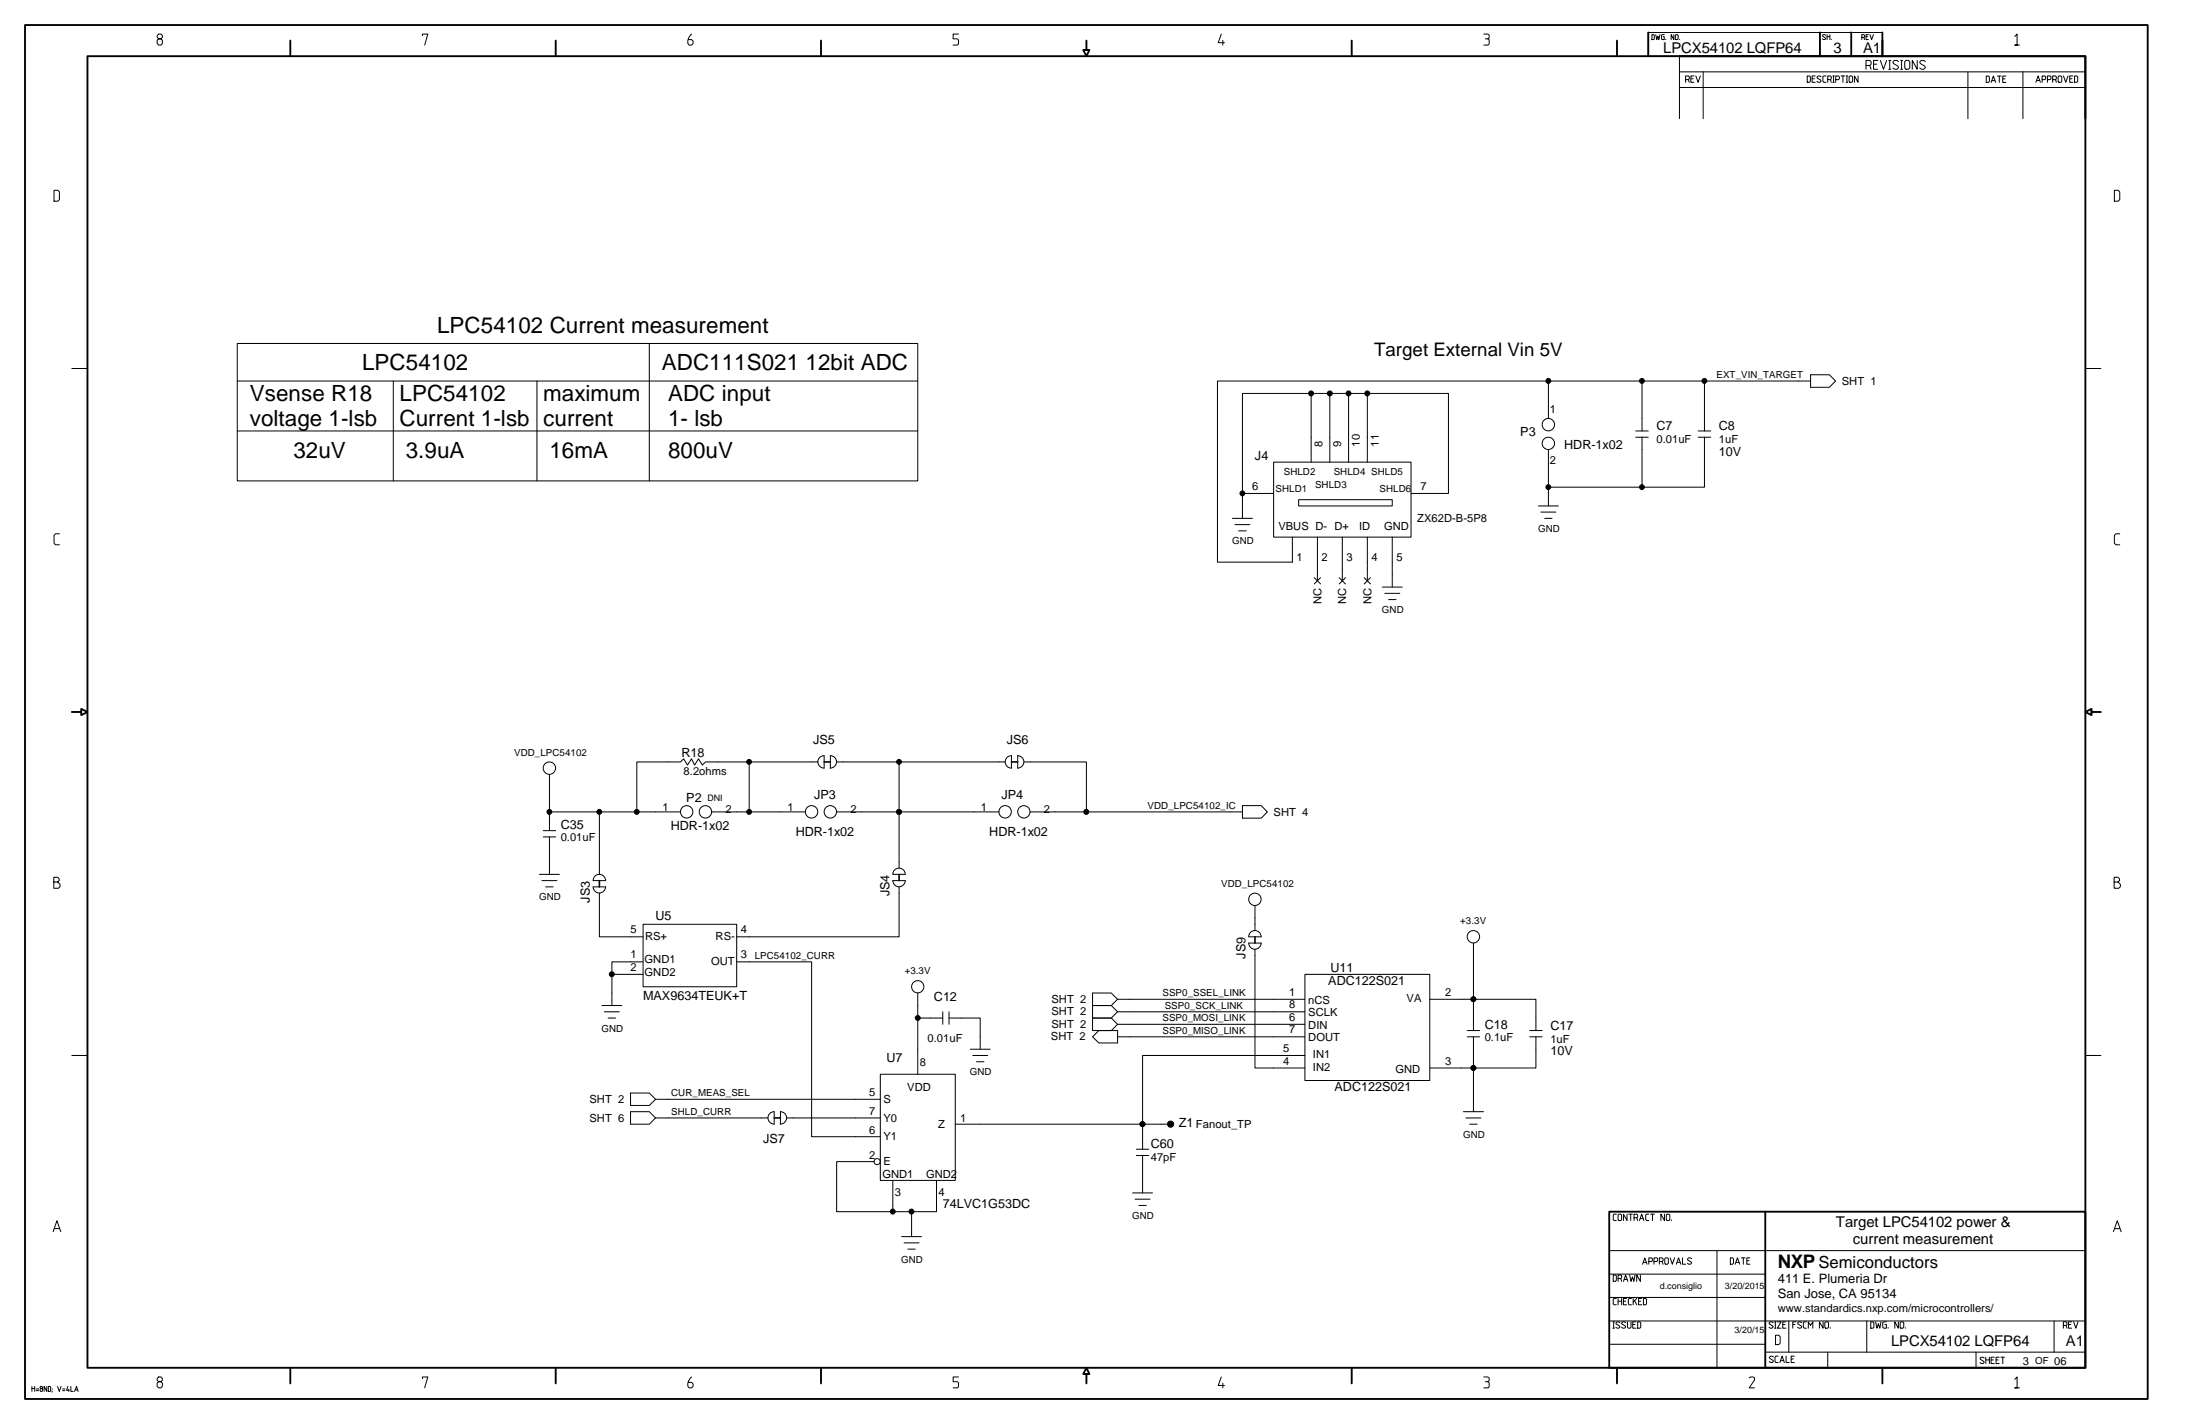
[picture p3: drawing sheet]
<svg xmlns="http://www.w3.org/2000/svg" width="432mm" height="279mm" viewBox="0 0 432 279" stroke-linecap="round" stroke-linejoin="round" font-family="sans-serif">
<g fill="none" stroke="#000" stroke-width=".2">
<path d="M31.1 6.7l-.3 .3v.3l.3 .3h.5l.3 .3v.6l-.3 .3h-.5l-.3-.3v-.6l.3-.3h.5l.3-.3v-.3l-.3-.3zM82.9 7v-.3h1.1l-.6 2.1M135.7 6.7a2.04 2.04 0 0 0-.7 1.8l.3 .3h.4l.3-.3v-.4l-.3-.3h-.6M188.1 6.7h-1v.9h.7l.3 .3-.1 .8-.9 .1M239.7 6.7l-.6 1.7h1.2M240 7.9v.9M291.2 6.7h.8a.55 .55 0 0 1 .2 .8l-.2 .1M291.5 7.6l.7 .1 .1 .8-.3 .3h-.8M324.2 6.8h.4l.1 .1v.7l-.1 .2h-.4zM325 6.8l.2 1 .2-.7 .2 .7 .2-1M326.6 6.8h-.4l-.1 .1 .1 .9h.4v-.6h-.1M326.9 7.7v.1"/>
<path d="M328.5 6.8v1l-.5-1v1M329 6.8l.4 .1v.7l-.2 .2-.4-.2v-.7zM329.6 11v12.3M329.6 17.2h79.7M329.6 14.1h79.7M329.7 7.7v.1M330.8 15.6h.6l.2-.1v-.4l-.2-.2h-.6v1.3M331.4 15.6l.2 .6M331.9 15.5h.4M332.5 14.9h-.6v1.3h.6M332.8 14.9l.5 1.3 .4-1.3M334.3 14.1v9.2"/>
<path d="M354.7 14.9h.5l.1 .2v.9l-.1 .2h-.5zM355.7 15.5h.4M356.3 14.9h-.6v1.3h.6M357.4 15.1a.47 .47 0 0 0-.8 .1l.7 .5v.3a.49 .49 0 0 1-.7 0M358.3 6.9l-.2-.1-.3 .1v.2l.5 .5-.2 .2-.4-.2M358.4 14.9h-.5l-.1 .2v.9l.1 .2h.5M358.6 7.2h.6M358.6 6.8v1M358.7 15.6h.6l.1-.1v-.4l-.1-.2h-.6v1.3M359.2 6.8v1M359.3 15.6l.1 .6M359.4 7.7v.1"/>
<path d="M359.7 16.2h.3M359.7 14.9h.3M359.9 14.9v1.3M360.3 15.6h.5l.2-.1v-.4l-.2-.2h-.5v1.3M361.4 14.9h.7M361.7 14.9v1.3M362.4 16.2h.2M362.4 14.9h.2M362.5 14.9v1.3M363.1 14.9h.4l.1 .2v.9l-.1 .2h-.4l-.2-.2v-.9zM364.7 14.9v1.3l-.7-1.3v1.3M365.4 7.3h.4l.2-.1-.2-.4h-.4v1"/>
<path d="M365.8 7.3l.2 .5M366.2 12.8h.8l.2-.2v-.5l-.2-.2h-.8v1.7M366.2 7.2h.4M366.7 6.8h-.5v1h.5M367 12.8l.2 .8M367 6.8l.3 1 .4-1M367.7 12.6h.6M368.6 11.9h-.9v1.7h.9M369.1 11.9l.6 1.7 .6-1.7M369.5 6.4h-46v4.6h46M370.7 13.6h.4M370.7 11.9h.4"/>
<path d="M370.9 11.9v1.7M372.6 12.1a.62 .62 0 0 0-1.1 .1l.1 .3 .9 .5 .1 .2-.1 .3a.7 .7 0 0 1-1-.2M373 13.6h.4M373 11.9h.4M373.2 11.9v1.7M374.1 11.9h.5l.2 .2v1.2l-.2 .3h-.5l-.3-.3v-1.2zM376.3 11.9v1.7l-1-1.7v1.7M377.9 12.1a.62 .62 0 0 0-1.1 .1l.1 .3 .9 .5 .1 .2-.1 .3a.68 .68 0 0 1-1-.2M386.2 14.1v9.2M389.8 14.9h.5l.2 .2v.9l-.2 .2h-.5zM390.8 16.2l.4-1.3 .5 1.3M391 15.8h.5"/>
<path d="M392 14.9h.7M392.4 14.9v1.3M393.1 15.5h.4M393.7 14.9h-.6v1.3h.6M395.5 7.2l.4-.5v2.1h-.4h.9M397 14.1v9.2M399.6 16.2l.4-1.3 .5 1.3M399.8 15.8h.5M400.8 15.6h.5l.2-.1v-.4l-.2-.2h-.5v1.3M401.8 15.6h.6l.1-.1v-.4l-.1-.2h-.6v1.3M402.9 15.6h.5l.2-.1v-.4l-.2-.2h-.5v1.3M403.4 15.6l.2 .6"/>
<path d="M404.1 14.9h.4l.2 .2v.9l-.2 .2h-.4l-.2-.2v-.9zM405 14.9l.4 1.3 .5-1.3M406.2 15.5h.5M406.8 14.9h-.6v1.3h.6M407.2 14.9h.4l.2 .2v.9l-.2 .2h-.4zM10.6 37.3h.8l.3 .4v1.5l-.3 .3h-.8zM415 37.3h.8l.3 .4v1.5l-.3 .3h-.8zM14.1 72.3h3.1M46.6 67.4h133.5v27h-133.5zM46.6 74.8h133.5M77.2 74.8v19.6M105.4 74.8v19.6"/>
<path d="M127.4 67.4v27M257.3 77.2v13.5M261 77.2v13.5M264.7 77.2v13.5M268.4 77.2v13.5M303.9 74.8v7.3M322.3 74.8v9.8M334.5 74.8v9.8M355.4 74.8h-116.4v35.5h14.7v-4.9M355.4 73.5h3.7l1.2 1.3-1.2 1.2h-3.7zM409.3 72.3h3M46.6 84.6h133.5"/>
<path d="M243.9 96.8h6.1M250 90.7h26.9v14.7h-26.9zM254.9 98h18.4v1.3h-18.4zM276.9 96.8h7.4v-19.6h-40.4v24.5M301.9 99.3h4M303.9 88.2v11.1M321.1 85.8h2.4M321.1 84.6h2.4M322.3 85.8v9.8M333.3 85.8h2.5M333.3 84.6h2.5M334.5 85.8v9.8h-30.6"/>
<path d="M11.7 104.7h-.8l-.3 .4v1.5l.3 .3h.8M241.9 101.7h3.9M242.4 102.9h2.9M243.1 104.2h1.5M258 113.3l1.2 1.3M258.6 105.4v8.6M259.2 113.3l-1.2 1.3M262.8 113.3l1.3 1.3M263.5 105.4v8.6M264.1 113.3l-1.3 1.3M267.8 113.3l1.2 1.3M268.4 105.4v8.6"/>
<path d="M269 113.3l-1.2 1.3M271.3 115.2h3.9M271.8 116.4h2.9M272.5 117.6h1.5M273.3 105.4v9.8M302.4 100.5h3M303.2 101.7h1.4M416.1 104.7h-.8l-.3 .4v1.5l.3 .3h.8M107.8 152v11M107.8 159.3h25.8M117.6 159.3v12.3M139.7 159.3h18.4"/>
<path d="M147 149.5v9.8M160.5 149.5h-22l-.6 .6-.8-1.2-.8 1.2-.6-1.2-.8 1.2-.7-1.2-.6 .6h-8.6v9.8M161.7 148.3a1.22 1.22 0 0 0-1.2 1.2 1.22 1.22 0 0 0 1.2 1.2M161.8 148.3v2.4M163 148.3a1.22 1.22 0 0 1 1.2 1.2 1.22 1.22 0 0 1-1.2 1.2M163 148.3v2.4M164.2 159.3h31.9M164.2 149.5h33.1M176.5 149.5v20.8M198.5 148.3a1.22 1.22 0 0 0-1.2 1.2 1.22 1.22 0 0 0 1.2 1.2M198.5 148.3v2.4M199.7 148.3a1.22 1.22 0 0 1 1.3 1.2 1.22 1.22 0 0 1-1.3 1.2"/>
<path d="M199.7 148.3v2.4M201 149.5h12.2v9.8M202.2 159.3h41.7M243.9 158.1h3.6l1.3 1.2-1.3 1.2h-3.6zM10.6 173.1h.7l.3-.4v-.3l-.3-.3h-.7v2.2h.9l.3-.3v-.5l-.5-.4M105.9 171.6h3.9M106.4 172.8h2.9M106.6 163h2.5M106.6 164.2h2.5M107.1 174h1.5M107.8 164.2v7.4M117.6 175.2v8.6h8.6"/>
<path d="M118.9 172.8a1.22 1.22 0 0 0-1.3-1.2 1.22 1.22 0 0 0-1.2 1.2h2.5M118.9 174a1.22 1.22 0 0 1-1.3 1.2 1.22 1.22 0 0 1-1.2-1.2h2.5M175.2 172.8h2.5a1.22 1.22 0 0 1-1.2 1.2 1.22 1.22 0 0 1-1.3-1.2zM175.7 170.6a1.23 1.23 0 0 1 2 .9h-2.5l.1-.4zM176.5 174v9.8h-31.9M246.3 177.7v4.9M415 173.1h.7l.3-.4v-.3l-.3-.3h-.7v2.2h.9l.3-.3v-.5l-.5-.4M118.1 197.3h3.9M118.6 198.5h3M119.4 199.7h1.4M120.1 191.2h6.1M126.2 181.4h18.4v12.2h-18.4z"/>
<path d="M126.2 188.7h-6.1v8.6M144.6 188.7h14.7v34.3h13.5M180.1 199.7h4.9M180.1 194.8v16M185 198.5v2.5M186.3 199.7h6.1v6.2M186.3 198.5v2.5M214.4 194.8h3.7l1.3 1.3-1.3 1.2h-3.7h3.7l1.3 1.2-1.3 1.2h-3.7h3.7l1.3 1.3-1.3 1.2h-3.7zM219.4 196.1h36.7M219.4 198.5h36.7M246.3 186.3v23.2h9.8M247.5 185a1.22 1.22 0 0 1-1.2 1.2 1.22 1.22 0 0 1-1.2-1.2h2.4"/>
<path d="M247.5 183.8a1.22 1.22 0 0 0-1.2-1.2 1.22 1.22 0 0 0-1.2 1.2h2.4M256.1 191.2h24.5v20.8h-24.5zM280.6 196.1h20.9v6.1M289.2 185v17.2M14.1 207.1h3.1M123.8 214.5h3.6l1.3 1.2-1.3 1.2h-3.6zM123.8 218.1h3.6l1.3 1.3-1.3 1.2h-3.6zM128.7 215.7h44.1M128.7 219.4h22M151.9 218.1a1.22 1.22 0 0 0-1.2 1.2 1.22 1.22 0 0 0 1.2 1.3M152 218.1v2.5M153.2 218.1a1.22 1.22 0 0 1 1.2 1.2 1.22 1.22 0 0 1-1.2 1.3"/>
<path d="M153.2 218.1v2.5M154.4 219.4h18.4M172.8 210.8h14.7v20.8h-14.7zM190.4 205.9h4M190.9 207.1h3M191.7 208.3h1.4M214.4 203.4l1.3-1.2h3.7v2.4h-3.7zM219.4 201h36.7M219.4 203.4h36.7M256.1 207.1h-31.8v18.4M287.2 218.1h4M287.7 219.4h3"/>
<path d="M288 203.4h2.4M288 202.2h2.4M289.2 203.4v14.7M300.2 203.4h2.5M300.2 202.2h2.5M301.5 203.4v6.1l-20.9 .1M409.3 207.1h3M171.6 227.9h-7.4v9.8h19.6v-6.1M175.2 231.6v6.1M178.9 237.7v4.9M222.3 234.1h3.9M222.8 235.3h2.9"/>
<path d="M223 226.7h2.5M223 225.5h2.5M223.5 236.5h1.5M224.3 226.7v7.4M229.2 220.6h-41.7M288.5 220.6h1.4M317.2 238.2h-.4l-.2 .2v.9l.2 .2h.4M317.8 238.2h.3l.2 .2v.9l-.2 .2h-.3l-.2-.2v-.9zM319.3 238.2v1.3l-.7-1.3v1.3M319.7 238.2h.7M320.1 238.2v1.3M320.7 238.9h.5l.2-.1v-.4l-.2-.2h-.5v1.3"/>
<path d="M321.2 238.9l.2 .6M321.8 239.5l.4-1.3 .4 1.3M321.9 239.1h.6M323.6 238.2h-.4l-.2 .2v.9l.2 .2h.4M324 238.2h.7M324.3 238.2v1.3M326.7 238.2v1.3l-.7-1.3v1.3M327.2 238.2h.4l.1 .2v.9l-.1 .2h-.4l-.2-.2v-.9zM328.1 239.4v.1M10.4 241.7l.8-2.2 .7 2.2M10.7 241.1h.9M177 242.6h3.9"/>
<path d="M177.4 243.9h3M178.2 245.1h1.4M315.8 245.4h93.5M315.8 254.6h30.7M315.8 250h30.7M315.8 259.2h93.5M316.6 259.4h.3M316.6 250.2h.5l.1 .1v.9l-.1 .2h-.5zM316.7 259.4v1.2M317.2 254.8h-.4l-.2 .1v.9l.2 .2h.4M317.6 255.3h.7M317.6 250.9h.5l.2-.2v-.4l-.2-.1h-.5v1.2"/>
<path d="M317.6 254.8v1.2M317.9 259.5a.47 .47 0 0 0-.8 .1l.7 .6 .1 .1-.1 .2a.47 .47 0 0 1-.7-.1M318.1 250.9l.2 .5M318.3 254.8v1.2M318.6 255.3h.5M318.6 251.4l.5-1.2 .4 1.2M318.8 251h.5M319.1 259.5a.47 .47 0 0 0-.8 .1l.7 .6v.3a.49 .49 0 0 1-.7-.1M319.2 254.8h-.6v1.2h.6M319.4 259.4v1l.2 .2h.4l.1-.2v-1M319.8 250.2l.3 1.2 .3-.9 .3 .9 .2-1.2M320.2 254.8h-.4l-.2 .1v.9l.2 .2h.4"/>
<path d="M320.5 259.9h.4M320.5 254.8v1.2M320.8 255.2l.4 .8M321.1 259.4h-.6v1.2h.6M321.2 254.8l-.7 .7M321.4 259.4h.5l.1 .1v.9l-.1 .2h-.5zM321.6 255.3h.4M322 250.2v1.2l-.8-1.2v1.2M322.2 254.8h-.6v1.2h.6M322.4 248.1l.4-1.3 .5 1.3M322.6 254.8h.4l.2 .1v.9l-.2 .2h-.4zM322.6 247.7h.5"/>
<path d="M323.6 247.5h.5l.2-.1v-.4l-.2-.2h-.5v1.3M324.6 247.5h.6l.2-.1v-.4l-.2-.2h-.6v1.3M325.7 247.5h.5l.2-.1v-.4l-.2-.2h-.5v1.3M326.2 247.5l.2 .6M326.9 246.8h.4l.1 .2v.9l-.1 .2h-.4l-.2-.2v-.9zM327.8 246.8l.4 1.3 .5-1.3M329 248.1l.5-1.3 .4 1.3M329.2 247.7h.5M330.2 246.8v1.3h.7M332 247a.47 .47 0 0 0-.8 .1l.8 .7-.3 .3-.5-.2M337 245.4v23M339.6 246.8h.5l.1 .2v.9l-.1 .2h-.5z"/>
<path d="M340.6 248.1l.4-1.3 .5 1.3M340.7 247.7h.6M341.8 246.8h.7M342.2 246.8v1.3M342.9 247.4h.4M343.5 246.8h-.6v1.3h.6M348 259.5a.47 .47 0 0 0-.8 .1l.8 .7-.3 .3-.5-.2M348.3 259.4h.3M348.4 259.4v1.2M348.8 259.4h.8l-.8 1.2h.8M349.9 259.9h.5M350.5 259.4h-.6v1.2h.6"/>
<path d="M351.1 259.2v6.1M351.9 259.9h.4M352.5 259.4h-.6v1.2M353.6 259.5a.47 .47 0 0 0-.8 .1l.8 .7a.45 .45 0 0 1-.3 .3 .45 .45 0 0 1-.5-.2M354.6 259.4h-.5l-.2 .1v.9l.2 .2h.5M357.8 259.4v1.2l-.7-1.2v1.2M358.3 259.4h.4l.2 .1v.9l-.2 .2h-.4l-.1-.2v-.9zM366.4 259.2v6.1M367.2 259.4h.4l.2 .1v.9l-.2 .2h-.4zM368.1 259.4l.3 1.2 .3-.9 .3 .9 .2-1.2M370.2 259.4h-.5l-.2 .1v.9l.2 .2h.5v-.7h-.2M372.6 259.4v1.2l-.7-1.2v1.2"/>
<path d="M373.1 259.4h.4l.2 .1v.9l-.2 .2h-.4l-.2-.2v-.9zM403.2 259.2v6.1M406 259.9h.4M406.6 259.4h-.6v1.2h.6M407 259.4l.4 1.2 .5-1.2M414.8 241.7l.8-2.2 .7 2.2M415.1 241.1h.9M6.3 272v1M6.3 272.4h.5M6.8 272v1M7.1 272.9h.5M7.1 272.5h.5"/>
<path d="M8 272l-.1 .3 .4 .3-.1 .4h-.2l-.1-.4 .3-.2 .1-.2zM9.2 272v1l-.5-1v1M9.5 272l.4 .2v.7l-.1 .1h-.3zM10.2 272.9v.2M10.2 272.5v.1M11.3 272l.3 1 .4-1M12.3 272.9h.4M12.3 272.5h.4M13.3 272l-.2 .8h.5M13.5 272.6v.4M13.9 272v1h.5M14.6 273l.4-1 .3 1"/>
<path d="M14.8 272.7h.4M31.1 270.2l-.3 .3v.3l.3 .3h.5l.3 .3v.6l-.3 .3h-.5l-.3-.3v-.6l.3-.3h.5l.3-.3v-.3l-.3-.3zM82.9 270.5v-.3h1.1l-.6 2.1M135.7 270.2a2.03 2.03 0 0 0-.7 1.8l.3 .3h.4l.3-.3v-.4l-.3-.4h-.6M188.1 270.2h-1v.9h.7l.3 .3-.1 .8-.9 .1M239.7 270.2l-.6 1.6h1.2M240 271.4v.9M291.2 270.2h.8a.5 .5 0 0 1 .3 .4 .5 .5 0 0 1-.3 .5M291.5 271.1l.7 .1 .1 .8-.3 .3h-.8M315.8 263.8h30.7M316.6 260.6h.3M343.3 270.3l.3-.1h.5l.2 .1 .1 .2v.3l-1.1 1.5h1.1"/>
<path d="M346.5 265.3h62.8M348.1 266.3a.47 .47 0 0 0-.8 .1l.8 .7a.45 .45 0 0 1-.8 0M348.3 260.6h.3M348.5 262h.6l.3 .3v1.2l-.3 .3h-.6zM349 266.1h-.4l-.2 .2v.8l.2 .2h.4M349.3 267.3l.5-1.2 .4 1.2M349.5 267h.6M350.6 266.1v1.2h.6M351.6 266.6h.4M352.2 266.1h-.6v1.2h.6M354.9 260.6v-1.2l.5 .7 .4-.7v1.2M358.7 265.3v3.1"/>
<path d="M359.2 260.5v.1M370.6 260.5v.1M374 260.5v.1M387.8 265.3v3.1M389.4 266.5l-.5-.2-.3 .3 .7 .5 .1 .2-.1 .1a.47 .47 0 0 1-.7-.1M389.8 266.3v1.2M389.8 266.8h.7M390.5 266.3v1.2M390.8 266.8h.4M391.4 266.3h-.6v1.2h.6M391.8 266.8h.4M392.4 266.3h-.6v1.2h.6"/>
<path d="M392.7 266.3h.7M393.1 266.3v1.2M395.5 270.6l.4-.4v2.1h-.4h.9M405 260.1h.5l.2-.2v-.4l-.2-.1h-.5v1.2M405.5 260.1l.2 .5"/>
<circle cx="303.9" cy="83.3" r="1.22"/>
<circle cx="303.9" cy="87" r="1.21"/>
<circle cx="107.8" cy="150.7" r="1.22"/>
<circle cx="134.8" cy="159.3" r="1.22"/>
<circle cx="138.5" cy="159.3" r="1.22"/>
<circle cx="159.3" cy="159.3" r="1.22"/>
<circle cx="163" cy="159.3" r="1.22"/>
<circle cx="197.3" cy="159.3" r="1.22"/>
<circle cx="200.9" cy="159.3" r="1.21"/>
<circle cx="246.3" cy="176.5" r="1.22"/>
<circle cx="180.1" cy="193.6" r="1.21"/>
<circle cx="289.2" cy="183.8" r="1.22"/>
<circle cx="172.2" cy="227.9" r=".6"/>
</g>
<g fill="#000" stroke="#000" stroke-width=".2">
<circle cx="257.3" cy="77.2" r=".48"/>
<circle cx="261" cy="77.2" r=".49"/>
<circle cx="264.7" cy="77.2" r=".48"/>
<circle cx="268.4" cy="77.2" r=".48"/>
<circle cx="303.9" cy="74.7" r=".48"/>
<circle cx="322.3" cy="74.7" r=".48"/>
<circle cx="334.5" cy="74.7" r=".48"/>
<circle cx="243.9" cy="96.8" r=".48"/>
<circle cx="303.9" cy="95.6" r=".48"/>
<circle cx="322.3" cy="95.6" r=".48"/>
<circle cx="107.8" cy="159.3" r=".48"/>
<circle cx="117.6" cy="159.3" r=".48"/>
<circle cx="125" cy="159.3" r=".48"/>
<circle cx="147" cy="159.3" r=".48"/>
<circle cx="147" cy="149.5" r=".48"/>
<circle cx="176.4" cy="159.3" r=".48"/>
<circle cx="176.5" cy="149.5" r=".48"/>
<circle cx="213.2" cy="159.3" r=".49"/>
<circle cx="120.1" cy="191.2" r=".49"/>
<circle cx="180.1" cy="199.7" r=".48"/>
<circle cx="289.2" cy="196.1" r=".48"/>
<circle cx="289.2" cy="209.5" r=".48"/>
<circle cx="175.2" cy="237.7" r=".48"/>
<circle cx="178.9" cy="237.7" r=".49"/>
<circle cx="224.2" cy="220.6" r=".48"/>
<circle cx="229.8" cy="220.6" r=".61"/>
</g>
<g fill="none" stroke="#000" stroke-width=".37">
<path d="M4.9 4.9h416.6v269.6h-416.6zM17.2 11h392.1v257.4h-392.1zM57 8v3M109.1 8v3M161.1 8v3M213.2 8v1.8h-.6l.6 1.2 .6-1.2h-.6M265.3 8v3M317.4 8v3M323.5 6.4v4.6M329.6 11h79.7v12.3M357.2 6.4v4.6M363.3 6.4v4.6"/>
<path d="M369.5 6.4v4.6M14.1 139.7h1.8v.6l1.3-.6-1.3-.6v.6M410.5 139.7v.6l-1.2-.6 1.2-.6v.6h1.8M315.8 237.7h93.5v30.7h-93.5zM346.5 237.7v30.7M57 268.4v3M109.1 268.4v3M161.1 268.4v3M213.2 269.6h-.6l.6-1.2 .6 1.2h-.6v1.8M265.3 268.4v3M317.4 268.4v3M369.5 268.4v3"/>
</g>
<path d="M161.8 149.5h1.2M198.5 149.5h1.2M117.6 172.8v1.2M176.5 171.6v1.2M246.3 183.8v1.2M152 219.4h1.2" fill="none" stroke="#000" stroke-width=".32"/>
<g font-size="4.4">
<text x="85.8" y="65.3">LPC54102 Current measurement</text>
<text x="71.1" y="72.6">LPC54102</text>
<text x="129.9" y="72.6">ADC111S021 12bit ADC</text>
<text x="49" y="78.8">Vsense R18</text>
<text x="49" y="83.6">voltage 1-lsb</text>
<text x="78.4" y="78.8">LPC54102</text>
<text x="78.4" y="83.6">Current 1-lsb</text>
<text x="106.6" y="78.8">maximum</text>
<text x="106.6" y="83.6">current</text>
<text x="131.1" y="78.8">ADC input</text>
<text x="131.1" y="83.6">1- lsb</text>
<text x="57.6" y="89.8">32uV</text>
<text x="79.7" y="89.8">3.9uA</text>
<text x="107.8" y="89.8">16mA</text>
<text x="131.1" y="89.8">800uV</text>
</g>
<g font-size="3.7">
<text x="269.7" y="69.8">Target External Vin 5V</text>
<text x="348.9" y="248.7">NXP</text>
</g>
<text font-size="3.3" x="356.9" y="248.8">Semiconductors</text>
<g font-size="2.9">
<text x="326.4" y="10.5">LPCX54102 LQFP64</text>
<text x="359.9" y="10.5">3</text>
<text x="365.7" y="10.5">A1</text>
<text x="360.3" y="240.7">Target LPC54102 power &amp;</text>
<text x="363.7" y="244">current measurement</text>
<text x="371.2" y="264.1">LPCX54102 LQFP64</text>
<text x="405.5" y="264.1">A1</text>
</g>
<g font-size="2.5">
<text x="298.4" y="85.6">P3</text>
<text x="307" y="88">HDR-1x02</text>
<text x="325.1" y="84.4">C7</text>
<text x="337.4" y="89.4">10V</text>
<text x="337.4" y="84.4">C8</text>
<text x="246.3" y="90.3">J4</text>
<text x="133.8" y="148.5">R18</text>
<text x="159.6" y="145.9">JS5</text>
<text x="197.6" y="145.9">JS6</text>
<text x="134.7" y="157.4">P2</text>
<text x="159.8" y="156.7">JP3</text>
<text x="196.6" y="156.7">JP4</text>
<text x="110" y="162.6">C35</text>
<text x="131.7" y="162.9">HDR-1x02</text>
<text x="156.2" y="164.1">HDR-1x02</text>
<text x="194.2" y="164.1">HDR-1x02</text>
<text x="115.8" y="177.1" transform="rotate(-90 115.8 177.1)">JS3</text>
<text x="174.6" y="175.9" transform="rotate(-90 174.6 175.9)">JS4</text>
<text x="128.7" y="180.4">U5</text>
<text x="244.4" y="188.1" transform="rotate(-90 244.4 188.1)">JS9</text>
<text x="261.2" y="190.8">U11</text>
<text x="126.2" y="196.1">MAX9634TEUK+T</text>
<text x="183.3" y="196.5">C12</text>
<text x="260.7" y="193.2">ADC122S021</text>
<text x="291.4" y="201.8">C18</text>
<text x="304.3" y="202">C17</text>
<text x="174" y="208.3">U7</text>
<text x="304.3" y="207.1">10V</text>
<text x="261.9" y="214">ADC122S021</text>
<text x="231.4" y="221.2">Z1</text>
<text x="149.8" y="224.3">JS7</text>
<text x="225.9" y="225.3">C60</text>
<text x="185" y="237.1">74LVC1G53DC</text>
<text x="348.9" y="251.8">411 E. Plumeria Dr</text>
<text x="348.9" y="254.7">San Jose, CA 95134</text>
</g>
<g font-size="2.2">
<text x="361.5" y="75.5">SHT 1</text>
<text x="304.2" y="81.1">1</text>
<text x="259.6" y="87.7" transform="rotate(-90 259.6 87.7)">8</text>
<text x="263.2" y="87.7" transform="rotate(-90 263.2 87.7)">9</text>
<text x="266.9" y="87.7" transform="rotate(-90 266.9 87.7)">10</text>
<text x="270.6" y="87.7" transform="rotate(-90 270.6 87.7)">11</text>
<text x="325.1" y="86.9">0.01uF</text>
<text x="337.4" y="86.9">1uF</text>
<text x="304.2" y="91.1">2</text>
<text x="245.7" y="96.1">6</text>
<text x="278.8" y="96.1">7</text>
<text x="250.9" y="104">VBUS D- D+</text>
<text x="266.7" y="103.9">ID</text>
<text x="271.7" y="103.9">GND</text>
<text x="278.2" y="102.4">ZX62D-B-5P8</text>
<text x="254.5" y="110">1</text>
<text x="259.4" y="110">2</text>
<text x="264.3" y="110">3</text>
<text x="269.2" y="110">4</text>
<text x="274.1" y="110">5</text>
<text x="259.4" y="118.6" transform="rotate(-90 259.4 118.6)">NC</text>
<text x="264.2" y="118.6" transform="rotate(-90 264.2 118.6)">NC</text>
<text x="269.2" y="118.6" transform="rotate(-90 269.2 118.6)">NC</text>
<text x="134.2" y="152.1">8.2ohms</text>
<text x="130" y="159.1">1</text>
<text x="142.4" y="159.5">2</text>
<text x="154.6" y="159.1">1</text>
<text x="166.9" y="159.5">2</text>
<text x="192.5" y="159.1">1</text>
<text x="204.9" y="159.5">2</text>
<text x="250" y="160">SHT 4</text>
<text x="110" y="165">0.01uF</text>
<text x="123.8" y="183.1">5</text>
<text x="126.6" y="184.4">RS+</text>
<text x="140.5" y="184.4">RS-</text>
<text x="145.4" y="183.1">4</text>
<text x="123.8" y="188">1</text>
<text x="123.8" y="190.5">2</text>
<text x="126.5" y="191.5">GND2</text>
<text x="126.5" y="189">GND1</text>
<text x="139.6" y="189.3">OUT</text>
<text x="145.4" y="188">3</text>
<text x="206.4" y="196.8">SHT 2</text>
<text x="253" y="197.8">8</text>
<text x="253" y="195.4">1</text>
<text x="256.8" y="197">nCS</text>
<text x="276.1" y="196.6">VA</text>
<text x="283.7" y="195.4">2</text>
<text x="206.4" y="199.2">SHT 2</text>
<text x="206.4" y="201.7">SHT 2</text>
<text x="253" y="202.8">7</text>
<text x="253" y="200.3">6</text>
<text x="256.8" y="199.4">SCLK</text>
<text x="256.8" y="201.9">DIN</text>
<text x="180.5" y="209.1">8</text>
<text x="182.1" y="204.5">0.01uF</text>
<text x="206.3" y="204.2">SHT 2</text>
<text x="251.8" y="208.9">4</text>
<text x="251.8" y="206.4">5</text>
<text x="256.8" y="204.3">DOUT</text>
<text x="257.7" y="207.6">IN1</text>
<text x="283.7" y="208.9">3</text>
<text x="291.4" y="204.2">0.1uF</text>
<text x="304.3" y="204.6">1uF</text>
<text x="170.6" y="215.1">5</text>
<text x="178.1" y="214">VDD</text>
<text x="257.7" y="210.1">IN2</text>
<text x="273.9" y="210.4">GND</text>
<text x="115.7" y="216.4">SHT 2</text>
<text x="115.7" y="220.1">SHT 6</text>
<text x="170.6" y="218.8">7</text>
<text x="173.4" y="220.1">Y0</text>
<text x="173.4" y="216.4">S</text>
<text x="184.1" y="221.3">Z</text>
<text x="188.4" y="220">1</text>
<text x="234.7" y="221.3">Fanout_TP</text>
<text x="170.6" y="227.4">2</text>
<text x="170.6" y="222.5">6</text>
<text x="173.4" y="223.8">Y1</text>
<text x="225.9" y="227.8">47pF</text>
<text x="173.2" y="231.1">GND1</text>
<text x="173.4" y="228.6">E</text>
<text x="181.8" y="231.1">GND2</text>
<text x="175.6" y="234.8">3</text>
<text x="184.2" y="234.8">4</text>
<text x="348.9" y="257.5">www.standardics.nxp.com/microcontrollers/</text>
<text x="397" y="267.7">3</text>
<text x="403.2" y="267.7">06</text>
</g>
<g font-size="1.9">
<text x="336.9" y="74.2">EXT_VIN_TARGET</text>
<text x="252" y="93.2">SHLD2</text>
<text x="258.1" y="95.7">SHLD3</text>
<text x="261.8" y="93.2">SHLD4 SHLD5</text>
<text x="250.4" y="96.5">SHLD1</text>
<text x="270.8" y="96.5">SHLD6</text>
<text x="241.8" y="106.8">GND</text>
<text x="301.9" y="104.4">GND</text>
<text x="271.2" y="120.3">GND</text>
<text x="100.9" y="148.3">VDD_LPC54102</text>
<text x="225.2" y="158.8">VDD_LPC54102_IC</text>
<text x="239.7" y="174">VDD_LPC54102</text>
<text x="105.8" y="176.7">GND</text>
<text x="286.6" y="181.3">+3.3V</text>
<text x="148.1" y="188.2">LPC54102_CURR</text>
<text x="177.6" y="191.1">+3.3V</text>
<text x="228.2" y="195.5">SSP0_SSEL_LINK</text>
<text x="228.6" y="198">SSP0_SCK_LINK</text>
<text x="118.1" y="202.4">GND</text>
<text x="228.2" y="200.4">SSP0_MOSI_LINK</text>
<text x="228.2" y="202.9">SSP0_MISO_LINK</text>
<text x="131.7" y="215.1">CUR_MEAS_SEL</text>
<text x="190.4" y="211">GND</text>
<text x="131.7" y="218.8">SHLD_CURR</text>
<text x="287.2" y="223.2">GND</text>
<text x="222.2" y="239.2">GND</text>
<text x="176.9" y="247.7">GND</text>
<text x="399.5" y="267.7">OF</text>
</g>
<g font-size="1.8">
<text x="138.8" y="157.1">DNI</text>
<text x="325.8" y="253">d.consiglio</text>
<text x="338.6" y="253">3/20/2015</text>
<text x="340.5" y="261.6">3/20/15</text>
</g>
</svg>
